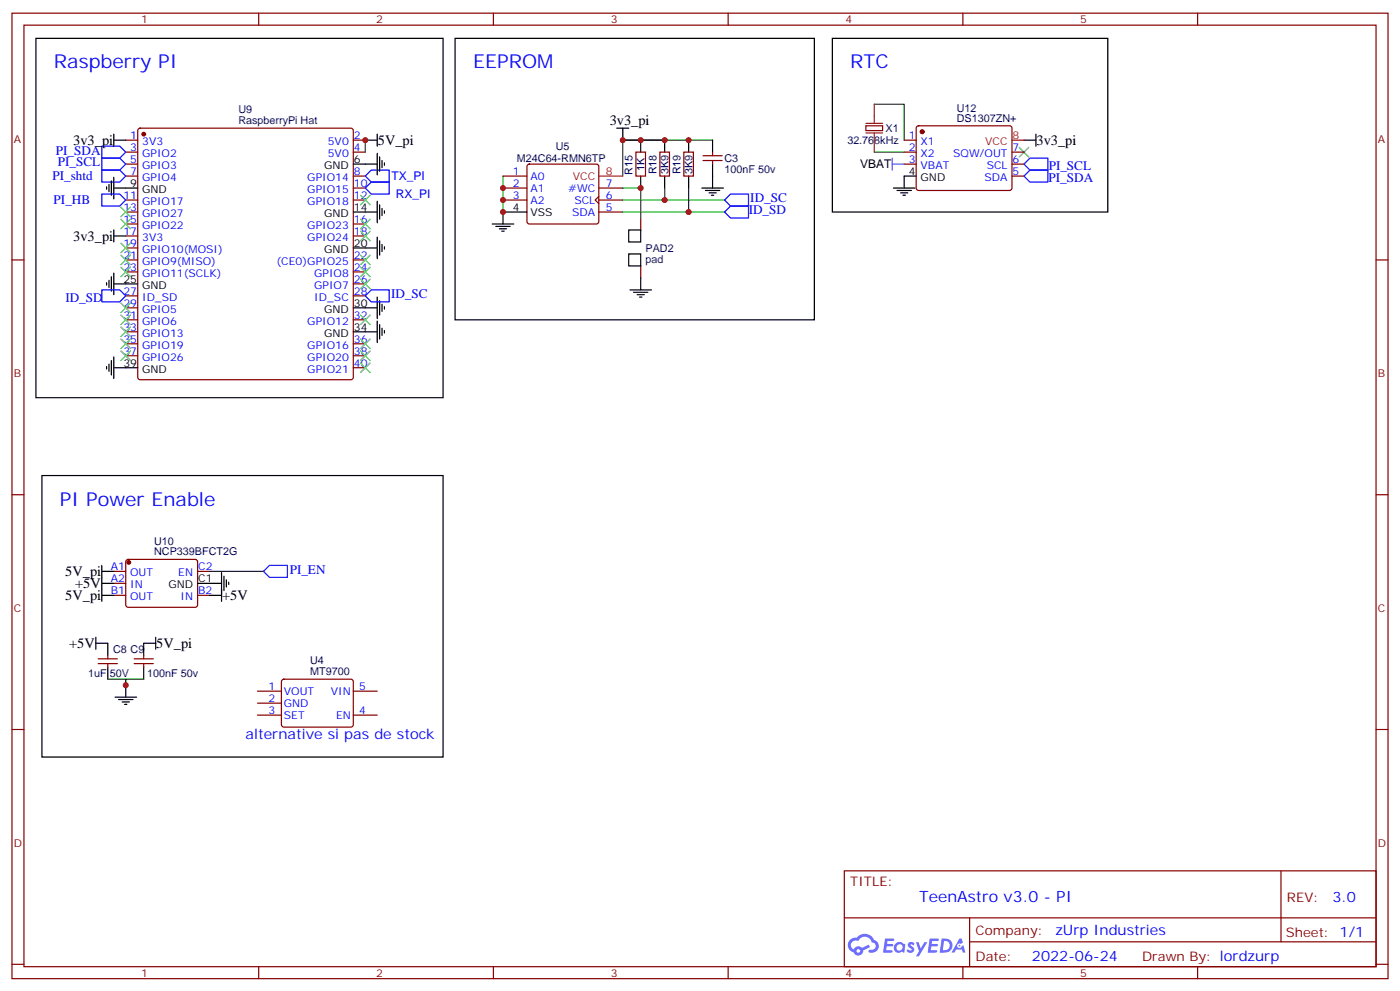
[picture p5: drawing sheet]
<svg xmlns="http://www.w3.org/2000/svg" width="412mm" height="292mm" viewBox="0 0 412 292" stroke-linecap="round" stroke-linejoin="round" font-family="sans-serif">
<g fill="none" stroke="#870000" stroke-width=".35">
<path d="M3.5 3.9h405.4v284.3h-405.4zM7.1 7.4h398.2v277.3h-398.2zM76.2 3.9v3.5M145.3 3.9v3.5M214.5 3.9v3.5M283.6 3.9v3.5M352.8 3.9v3.5M3.5 76.6h3.6M405.3 76.6h3.6M3.5 145.7h3.6M405.3 145.7h3.6M3.5 214.8h3.6"/>
<path d="M405.3 214.8h3.6M248.7 256.5h156.6v28.2h-156.6zM377.3 256.5v20.9M248.7 270.3h156.5M285.6 277.4h119.6M285.6 270.3v14.1M3.5 284h3.6M76.2 284.7v3.5M145.3 284.7v3.5M214.5 284.7v3.5M283.6 284.7v3.5M352.8 284.7v3.5"/>
<path d="M405.3 284h3.6"/>
</g>
<g fill="#5487ff">
<path d="M267.7 277.6a1.22 1.22 0 0 1 1.7 .3l-.4 .6a.47 .47 0 0 0-.3-.4 .47 .47 0 0 0-.5 .2l.1 .2a1.14 1.14 0 0 1 .8 1.8 1.14 1.14 0 0 1-1.9-.1l-.2-.1 .5-.6 .7 .4a.29 .29 0 0 0 .3-.2 .29 .29 0 0 0-.2-.3 1.04 1.04 0 0 1-.6-1.8z"/>
<path d="M260.7 276.4h2.4l.3 .2-.2 .5h-1.8l-.1 .9h1.5l.3 .4-.3 .3h-1.6l-.2 1.1 1.7 .1 .2 .3-.2 .3-2.6 .1z"/>
<path d="M273.8 276.4h2.4l.3 .2-.1 .5h-1.8l-.2 .9h1.6l.3 .4-.4 .3h-1.6l-.1 1.1 1.7 .1 .2 .3-.2 .3h-2.6z"/>
<path d="M282.6 276.4h.7l.3 1.3-.6 .3a.69 .69 0 0 0-1 .2 .69 .69 0 0 0 .4 1 .69 .69 0 0 0 .9-.6l.5-.3 .6 2.2h-.8l-.2-.8h-1.8l-.5 .8h-.8z"/>
<path d="M269.8 277.5h.8l.6 1.8 1.1-1.8h.9l-2.6 4.2h-.8l.9-1.6z"/>
<path d="M277.4 276.4l-.6 4.2h1.3a2.11 2.11 0 0 0 2.5-2.2 2.11 2.11 0 0 0-2.5-2zM278.1 277.1a1.39 1.39 0 0 1 1.7 1.5 1.39 1.39 0 0 1-1.8 1.2h-.3z"/>
<path d="M263.7 278a1.54 1.54 0 0 0-.1 2.2 1.54 1.54 0 0 0 2.2 .1l.6 .3 .3-2.3-.2-.3h-.4a1.49 1.49 0 0 0-2.4 0zM264 279a.94 .94 0 0 1 1.8 0 .94 .94 0 0 1-1.8 0z"/>
<path d="M250.4 276.8a2.18 2.18 0 0 0 1.1 3.7 1.44 1.44 0 0 0 1.6 .9 1.44 1.44 0 0 0 1.2-1.5l2-1-.5-.7-1.9 1a1.47 1.47 0 0 0-2.4 .4 1.39 1.39 0 0 1-.7-1.9 1.39 1.39 0 0 1 2-.5 2.12 2.12 0 0 1 2.2-1.3 2.12 2.12 0 0 1 1.9 1.7 1.14 1.14 0 0 1 1.1 1.4 1.14 1.14 0 0 1-1.7 .7 .43 .43 0 0 0-.5 .4 .43 .43 0 0 0 .4 .5 1.98 1.98 0 0 0 2.5-1.3 1.98 1.98 0 0 0-1.2-2.5 3.1 3.1 0 0 0-5.3-.7l-.9 .1zM252.3 280.1a.55 .55 0 0 1 1.1 0 .55 .55 0 0 1-1.1 0z"/>
<circle cx="282.6" cy="278.5" r=".26"/>
</g>
<path d="M257.5 30.7h8.8v10.6M107.6 41.3v3.5M148.2 51.9v10.5M183.4 55.4h5.3v8.8M195.8 55.4v3.5h-12.4M195.8 58.9h17.6M202.8 55.4v7h-19.4M209.9 41.3h-26.5v10.6M257.5 44.8h8.8M202.8 62.4h10.6M61.7 168.3h15.9M31.7 200h5.3v1.8v-1.8h5.3" fill="none" stroke="#008700" stroke-width=".35"/>
<g fill="none" stroke="#870000" stroke-width=".35">
<path d="M40.8 38l.5-.3h62.1l.5 .3 .2 .5v72.6l-.3 .5-.4 .2h-62.1l-.5-.2-.2-.5v-72.6zM255.1 37h4.9v1.5h-4.9zM270.1 37.2l.5-.2 27.1 .1 .4 .6-.1 18-.6 .4-27.1-.1-.4-.6v-17.7zM37 51.9h3.6M37 58.9h3.6M37 41.3h3.6M37 44.8h3.6M37 48.3h3.6M104.1 51.9h3.5M104.1 58.9h3.5M104.1 55.4h3.5M104.1 41.3h3.5"/>
<path d="M104.1 44.8h3.5M148.2 51.9h7M148.2 58.9h7M148.2 55.4h7M155.5 48.5l.4-.2h19.8l.5 .2 .2 .5v16.3l-.2 .5-.5 .2h-19.8l-.5-.3-.2-.4v-16.3zM176.4 57.9l-1.1 1 1.1 1.1M176.4 58.9h7M176.4 55.4h7M187.3 44.8h2.8v7.1h-2.8zM194.4 44.8h2.8v7.1h-2.8zM201.4 44.8h2.9v7.1h-2.9zM207.1 45.9h5.6"/>
<path d="M207.1 47.3h5.6M209.9 44.8v1.1M209.9 47.3v1M266.3 41.3h3.6M266.3 44.8h3.6M266.3 48.3h3.6M298.1 51.9h3.5M298.1 44.8h3.5M298.1 48.3h3.5M37 62.4h3.6M37 66h3.6M37 69.5h3.6"/>
<path d="M37 73h3.6M37 76.6h3.6M104.1 66h3.5M104.1 69.5h3.5M104.1 76.6h3.5M176.4 62.4h7M188.7 64.2v3.5M188.7 78.3v3.5M37 80.1h3.6M37 87.1h3.6M37 90.7h3.6M37 94.2h3.6"/>
<path d="M37 97.7h3.6M104.1 80.1h3.5M104.1 83.6h3.5M104.1 87.1h3.5M104.1 94.2h3.5M37 101.2h3.6M37 104.8h3.6M104.1 101.2h3.5M104.1 104.8h3.5M104.1 108.3h3.5M33.5 168.3h3.5M33.5 171.8h3.5"/>
<path d="M33.5 175.3h3.5M37.3 165l.4-.3 20.1 .1 .4 .7-.1 12.9-.6 .5-20-.1-.5-.6v-12.7zM58.2 168.3h3.5M58.2 175.3h3.5M28.9 195.4h5.7M28.9 194h5.7M31.7 193v1M31.7 195.4v1.1M39.5 195.4h5.7M39.5 194h5.7M42.3 193v1M42.3 195.4v1.1"/>
<path d="M75.8 203.6h7.1M75.8 207.1h7.1M75.8 210.6h7.1M83.1 200.2l.5-.2 20 .1 .5 .6-.1 13-.6 .4h-20.1l-.4-.7v-12.7zM104.1 203.6h7M104.1 210.6h7"/>
</g>
<g fill="none" stroke="#000" stroke-width=".35">
<path d="M10.6 11.3h119.9v105.8h-119.9zM134.1 11.3h105.8v82.9h-105.8zM245.2 11.3h81.1v51.1h-81.1zM33.5 39.5v3.5M111.1 39.5v3.5M181.7 37.7h3.5M183.4 37.7v3.6M305.2 39.5v3.5M31.4 55v.7M32.1 54.3v2.1M32.8 53.3v4.2M33.5 41.3h3.5"/>
<path d="M33.5 55.4h7.1M33.5 52.2v6.4M104.1 48.3h7M107.6 41.3h3.5M111.1 45.2v6.3M111.1 59.3v6.3M111.8 46.2v4.2M112.5 47.3v2.1M113.2 48v.7M188.7 41.3v3.5M188.7 51.9v3.5M195.8 41.3v3.5"/>
<path d="M195.8 51.9v3.5M202.8 41.3v3.5M202.8 51.9v3.5M206.7 55.4h6.4M207.8 56.1h4.2M208.8 56.8h2.2M209.5 57.5h.8M209.9 41.3v3.5M209.9 48.3v7.1M263.2 55.4h6.3M264.2 56.1h4.3M265.3 56.8h2.1"/>
<path d="M266 57.5h.7M269.9 51.9h-3.6v3.5M301.6 41.3h3.6M33.5 69.5h3.5M33.5 67.7v3.6M104.1 62.4h7M104.1 73h7M111.1 69.9v6.3M111.8 60.3v4.3M111.8 70.9v4.2M112.5 61.4v2.1M112.5 72v2.1"/>
<path d="M113.2 62.1v.7M113.2 72.7v.7M145 66h6.3M146 66.7h4.3M147.1 67.4h2.1M147.8 68.1h.7M155.2 62.4h-7v3.6M185.2 74.8h3.5v3.5h-3.5zM185.2 67.7h3.5v3.6h-3.5zM31.4 83.3v.7M32.1 82.6v2.1M32.8 81.5v4.2"/>
<path d="M33.5 83.6h7.1M33.5 80.4v6.4M104.1 90.7h7M104.1 97.7h7M111.1 87.5v6.3M111.1 94.5v6.4M111.8 88.5v4.3M111.8 95.6v4.2M112.5 89.6v2.1M112.5 96.7v2.1M113.2 90.3v.7M113.2 97.4v.7"/>
<path d="M185.6 85.4h6.3M186.6 86.1h4.3M187.7 86.8h2.1M188.4 87.5h.7M188.7 81.8v3.6M31.4 108v.7M32.1 107.2v2.2M32.8 106.2v4.2M33.5 108.3h7.1M33.5 105.1v6.4M12.3 140.1h118.2v82.9h-118.2zM30 171.8h3.5"/>
<path d="M30 166.5v10.6M30 168.3h3.5M30 175.3h3.5M58.2 171.8h7.1M61.7 175.3h3.6M65.3 168.6v8.5M66 169.7v4.2M66.7 170.7v2.2M67.4 171.4v.8M28.2 189.4h3.5v3.6M28.2 187.7v3.5M31.7 196.5v3.5"/>
<path d="M42.3 196.5v3.5M45.9 189.4h-3.6v3.6M45.9 187.7v3.5M33.9 205.3h6.3M34.9 206h4.3M36 206.7h2.1M36.7 207.4h.7M37 201.8v3.5"/>
</g>
<path d="M176.4 51.9h7M298.1 41.3h3.5" fill="none" stroke="#f00" stroke-width=".35"/>
<g fill="none" stroke="#3c3" stroke-width=".35">
<path d="M106.2 57.5l2.8 2.8M109 57.5l-2.8 2.8M300.2 43.4l2.8 2.8M303 43.4l-2.8 2.8M35.6 78.7l2.9 2.8M35.6 75.1l2.9 2.9M35.6 71.6l2.9 2.8M35.6 64.6l2.9 2.8M35.6 61l2.9 2.9M38.5 78.7l-2.9 2.8M38.5 75.1l-2.9 2.9M38.5 71.6l-2.9 2.8"/>
<path d="M38.5 64.6l-2.9 2.8M38.5 61l-2.9 2.9M106.2 64.6l2.8 2.8M106.2 68.1l2.8 2.8M106.2 75.1l2.8 2.9M106.2 78.7l2.8 2.8M109 64.6l-2.8 2.8M109 68.1l-2.8 2.8M109 75.1l-2.8 2.9M109 78.7l-2.8 2.8M35.6 99.8l2.9 2.9M35.6 96.3l2.9 2.8"/>
<path d="M35.6 92.8l2.9 2.8M35.6 89.3l2.9 2.8M38.5 99.8l-2.9 2.9M38.5 96.3l-2.9 2.8M38.5 92.8l-2.9 2.8M38.5 89.3l-2.9 2.8M106.2 82.2l2.8 2.8M106.2 92.8l2.8 2.8M106.2 99.8l2.8 2.9M109 82.2l-2.8 2.8M109 92.8l-2.8 2.8M109 99.8l-2.8 2.9"/>
<path d="M35.6 103.4l2.9 2.8M38.5 103.4l-2.9 2.8M106.2 103.4l2.8 2.8M106.2 106.9l2.8 2.8M109 103.4l-2.8 2.8M109 106.9l-2.8 2.8"/>
</g>
<g fill="none" stroke="#00f" stroke-width=".35">
<path d="M30 43h5.3l1.7 1.8-1.7 1.8h-5.3zM30 46.6h5.3l1.7 1.7-1.7 1.8h-5.3zM30 50.1h5.3l1.7 1.8-1.7 1.7h-5.3zM30 57.2h5.3l1.7 1.7-1.7 1.8h-5.3zM107.6 55.4l1.8-1.8h5.3v3.6h-5.3zM107.6 51.9l1.8-1.8h5.3v3.5h-5.3zM213.4 58.9l1.8-1.7h5.3v3.5h-5.3zM303.4 50.1h5.3v3.5h-5.3l-1.8-1.7zM303.4 46.6h5.3v3.5h-5.3l-1.8-1.8zM213.4 62.4l1.8-1.7h5.3v3.5h-5.3zM30 85.4h5.3l1.7 1.7-1.7 1.8h-5.3zM107.6 87.1l1.8-1.7h5.3v3.5h-5.3z"/>
<path d="M77.6 168.3l1.8-1.8h5.3v3.5h-5.3z"/>
</g>
<path d="M262.8 48.3h3.5M262.8 46.6v3.5" fill="none" stroke="#90f" stroke-width=".35"/>
<g fill="#870000" stroke="#870000" stroke-width=".35">
<circle cx="271.6" cy="38.8" r=".53"/>
<circle cx="42.3" cy="39.5" r=".53"/>
<circle cx="37.9" cy="165.6" r=".53"/>
</g>
<path d="M255.1 39.2h4.9M255.1 36.3h4.9M257.5 30.7v5.6M257.5 39.2v5.6" fill="none" stroke="#8c2424" stroke-width=".35"/>
<g fill="#c00">
<circle cx="148.2" cy="55.4" r=".88"/>
<circle cx="148.2" cy="58.9" r=".88"/>
<circle cx="148.2" cy="62.4" r=".88"/>
<circle cx="202.8" cy="62.4" r=".88"/>
<circle cx="195.8" cy="58.9" r=".88"/>
<circle cx="183.4" cy="41.3" r=".88"/>
<circle cx="202.8" cy="41.3" r=".88"/>
<circle cx="195.8" cy="41.3" r=".88"/>
<circle cx="107.6" cy="41.3" r=".88"/>
<circle cx="188.7" cy="55.4" r=".88"/>
<circle cx="188.7" cy="41.3" r=".88"/>
<circle cx="37" cy="201.8" r=".88"/>
</g>
<g font-size="5.6" fill="#00f">
<text x="15.9" y="20.1">Raspberry PI</text>
<text x="139.3" y="20.1">EEPROM</text>
<text x="250.5" y="20.1">RTC</text>
<text x="17.6" y="148.9">PI Power Enable</text>
</g>
<text font-size="4.6" fill="#00f" x="270.8" y="265.5">TeenAstro v3.0 - PI</text>
<g font-size="4.2">
<text x="179.6" y="36.7">3v3_pi</text>
<text x="21.6" y="42.7">3v3_pi</text>
<text x="111.3" y="42.7">5V_pi</text>
<text x="305.3" y="42.7">3v3_pi</text>
<text x="21.6" y="70.9">3v3_pi</text>
<text x="19.2" y="169.7">5V_pi</text>
<text x="22.1" y="173.2">+5V</text>
<text x="19.2" y="176.8">5V_pi</text>
<text x="65.4" y="176.8">+5V</text>
<text x="20.4" y="190.9">+5V</text>
<text x="46" y="190.9">5V_pi</text>
</g>
<g font-size="4.2" fill="#00f">
<text x="72.3" y="217.7">alternative si pas de stock</text>
<text x="392.5" y="265.7">3.0</text>
<text x="310.9" y="275.3">zUrp Industries</text>
<text x="304" y="283.1">2022-06-24</text>
</g>
<g font-size="3.9" fill="#00f">
<text x="16.5" y="45.5">PI_SDA</text>
<text x="15.5" y="53.1">PI_shtd</text>
<text x="17" y="49">PI_SCL</text>
<text x="308.9" y="53.6">PI_SDA</text>
<text x="308.9" y="50.1">PI_SCL</text>
<text x="221" y="59.6">ID_SC</text>
<text x="15.8" y="60.1">PI_HB</text>
<text x="220.6" y="63.1">ID_SD</text>
<text x="19.3" y="89">ID_SD</text>
<text x="115.2" y="87.8">ID_SC</text>
<text x="85.3" y="169.1">PI_EN</text>
</g>
<g font-size="3.9" fill="#800">
<text x="250.5" y="261.1">TITLE:</text>
<text x="379.1" y="265.7">REV:</text>
<text x="287.4" y="275.3">Company:</text>
<text x="378.7" y="275.9">Sheet: 1/1</text>
<text x="287.4" y="282.9">Date:</text>
<text x="336.4" y="283">Drawn By: lordzurp</text>
</g>
<g font-size="3.5" fill="#00f">
<text x="115.3" y="53.1">TX_PI</text>
<text x="116.6" y="58.3">RX_PI</text>
</g>
<text font-size="3.5" x="253.4" y="49.6">VBAT</text>
<g font-size="3.2" fill="#800">
<text x="41.6" y="6.9">1</text>
<text x="110.8" y="6.9">2</text>
<text x="179.9" y="6.9">3</text>
<text x="249.1" y="6.9">4</text>
<text x="318.2" y="6.9">5</text>
<text x="4.1" y="42">A</text>
<text x="405.9" y="42">A</text>
<text x="4.1" y="111.1">B</text>
<text x="405.9" y="111.1">B</text>
<text x="4.1" y="180.3">C</text>
<text x="405.9" y="180.3">C</text>
<text x="4.1" y="249.4">D</text>
<text x="405.9" y="249.4">D</text>
<text x="41.6" y="287.7">1</text>
<text x="110.8" y="287.7">2</text>
<text x="179.9" y="287.7">3</text>
<text x="249.1" y="287.7">4</text>
<text x="318.2" y="287.7">5</text>
</g>
<g font-size="3.2" fill="#000080">
<text x="70.2" y="33.4">U9</text>
<text x="281.9" y="36">DS1307ZN+</text>
<text x="281.9" y="33">U12</text>
<text x="70.2" y="36.6">RaspberryPi Hat</text>
<text x="260.9" y="38.9">X1</text>
<text x="152.3" y="47.7">M24C64-RMN6TP</text>
<text x="163.7" y="44.1">U5</text>
<text x="213.4" y="47.7">C3</text>
<text x="249.6" y="42.4">32.768kHz</text>
<text x="186.4" y="51.4" transform="rotate(-90 186.4 51.4)">R15</text>
<text x="189.9" y="50.4" transform="rotate(-90 189.9 50.4)">1K</text>
<text x="193.4" y="51.3" transform="rotate(-90 193.4 51.3)">R18</text>
<text x="196.9" y="51.3" transform="rotate(-90 196.9 51.3)">3K9</text>
<text x="200.5" y="51.3" transform="rotate(-90 200.5 51.3)">R19</text>
<text x="204" y="51.3" transform="rotate(-90 204 51.3)">3K9</text>
<text x="213.4" y="50.9">100nF 50v</text>
<text x="190.1" y="77.3">pad</text>
<text x="190.1" y="74.2">PAD2</text>
<text x="45.4" y="160.4">U10</text>
<text x="45.4" y="163.6">NCP339BFCT2G</text>
<text x="33.3" y="192.3">C8 C9</text>
<text x="91.4" y="195.7">U4</text>
<text x="26" y="199.4">1uF 50V</text>
<text x="43.4" y="199.4">100nF 50v</text>
<text x="91.4" y="198.8">MT9700</text>
</g>
<g font-size="3.2" fill="#00f">
<text x="38.4" y="40.9">1</text>
<text x="104.2" y="40.9">2</text>
<text x="267.7" y="40.9">1</text>
<text x="38.4" y="44.5">3</text>
<text x="38.4" y="48">5</text>
<text x="41.9" y="42.7">3V3</text>
<text x="41.9" y="46.2">GPIO2</text>
<text x="96.6" y="42.7">5V0</text>
<text x="96.6" y="46.2">5V0</text>
<text x="104.2" y="44.5">4</text>
<text x="267.7" y="44.5">2</text>
<text x="267.7" y="48">3</text>
<text x="271.2" y="42.7">X1</text>
<text x="271.2" y="46.2">X2</text>
<text x="280.8" y="46.2">SQW/OUT</text>
<text x="298.3" y="48">6</text>
<text x="298.3" y="44.5">7</text>
<text x="38.4" y="51.5">7</text>
<text x="41.9" y="49.7">GPIO3</text>
<text x="41.9" y="53.3">GPIO4</text>
<text x="90.5" y="53.3">GPIO14</text>
<text x="104.2" y="51.5">8</text>
<text x="151.1" y="51.5">1</text>
<text x="156.3" y="52.9">A0</text>
<text x="271.2" y="49.7">VBAT</text>
<text x="290" y="53.3">SDA</text>
<text x="290.6" y="49.7">SCL</text>
<text x="298.3" y="51.5">5</text>
<text x="36.4" y="58.6">11</text>
<text x="90.5" y="56.8">GPIO15</text>
<text x="104.2" y="55">10</text>
<text x="104.2" y="58.6">12</text>
<text x="151.1" y="58.6">3</text>
<text x="151.1" y="55">2</text>
<text x="156.3" y="60">A2</text>
<text x="156.3" y="56.4">A1</text>
<text x="167.4" y="56.4">#WC</text>
<text x="169.2" y="60">SCL</text>
<text x="178.5" y="55">7</text>
<text x="178.5" y="58.6">6</text>
<text x="36.4" y="62.1">13</text>
<text x="36.4" y="65.6">15</text>
<text x="41.9" y="60.3">GPIO17</text>
<text x="41.9" y="63.9">GPIO27</text>
<text x="90.5" y="60.3">GPIO18</text>
<text x="104.2" y="65.6">16</text>
<text x="168.6" y="63.5">SDA</text>
<text x="178.5" y="62.1">5</text>
<text x="36.4" y="69.1">17</text>
<text x="41.9" y="67.4">GPIO22</text>
<text x="41.9" y="70.9">3V3</text>
<text x="90.5" y="67.4">GPIO23</text>
<text x="90.5" y="70.9">GPIO24</text>
<text x="104.2" y="69.1">18</text>
<text x="36.4" y="72.7">19</text>
<text x="36.4" y="76.2">21</text>
<text x="41.9" y="74.4">GPIO10(MOSI)</text>
<text x="41.9" y="78">GPIO9(MISO)</text>
<text x="81.4" y="78">(CE0)GPIO25</text>
<text x="104.2" y="76.2">22</text>
<text x="36.4" y="79.7">23</text>
<text x="41.9" y="81.5">GPIO11(SCLK)</text>
<text x="92.5" y="81.5">GPIO8</text>
<text x="104.2" y="79.7">24</text>
<text x="104.2" y="83.3">26</text>
<text x="36.4" y="86.8">27</text>
<text x="41.9" y="88.5">ID_SD</text>
<text x="92.5" y="85">GPIO7</text>
<text x="92.6" y="88.5">ID_SC</text>
<text x="104.2" y="86.8">28</text>
<text x="36.4" y="90.3">29</text>
<text x="36.4" y="93.8">31</text>
<text x="41.9" y="92.1">GPIO5</text>
<text x="41.9" y="95.6">GPIO6</text>
<text x="90.5" y="95.6">GPIO12</text>
<text x="104.2" y="93.8">32</text>
<text x="36.4" y="97.4">33</text>
<text x="36.4" y="100.9">35</text>
<text x="41.9" y="99.1">GPIO13</text>
<text x="104.2" y="100.9">36</text>
<text x="36.4" y="104.4">37</text>
<text x="41.9" y="102.7">GPIO19</text>
<text x="41.9" y="106.2">GPIO26</text>
<text x="90.5" y="102.7">GPIO16</text>
<text x="90.5" y="106.2">GPIO20</text>
<text x="104.2" y="104.4">38</text>
<text x="104.2" y="108">40</text>
<text x="90.5" y="109.7">GPIO21</text>
<text x="32.7" y="167.9">A1</text>
<text x="58.4" y="167.9">C2</text>
<text x="32.7" y="171.4">A2</text>
<text x="38.3" y="169.7">OUT</text>
<text x="38.3" y="173.2">IN</text>
<text x="52.5" y="169.7">EN</text>
<text x="32.7" y="175">B1</text>
<text x="38.3" y="176.7">OUT</text>
<text x="53.2" y="176.7">IN</text>
<text x="58.4" y="175">B2</text>
<text x="79.1" y="203.2">1</text>
<text x="105.8" y="203.2">5</text>
<text x="79.1" y="206.7">2</text>
<text x="83.6" y="204.6">VOUT</text>
<text x="83.6" y="208.1">GND</text>
<text x="97.5" y="204.6">VIN</text>
<text x="79.1" y="210.3">3</text>
<text x="83.6" y="211.7">SET</text>
<text x="99" y="211.7">EN</text>
<text x="105.8" y="210.3">4</text>
</g>
<g font-size="3.2" fill="#f00">
<text x="298.3" y="40.9">8</text>
<text x="290.2" y="42.7">VCC</text>
<text x="168.7" y="52.9">VCC</text>
<text x="178.5" y="51.5">8</text>
</g>
<g font-size="3.2">
<text x="104.2" y="48">6</text>
<text x="95.5" y="49.7">GND</text>
<text x="267.7" y="51.5">4</text>
<text x="271.2" y="53.3">GND</text>
<text x="38.4" y="55">9</text>
<text x="41.9" y="56.8">GND</text>
<text x="95.5" y="63.9">GND</text>
<text x="104.2" y="62.1">14</text>
<text x="151.1" y="62.1">4</text>
<text x="156.3" y="63.5">VSS</text>
<text x="95.5" y="74.4">GND</text>
<text x="104.2" y="72.7">20</text>
<text x="36.4" y="83.3">25</text>
<text x="41.9" y="85">GND</text>
<text x="95.5" y="92.1">GND</text>
<text x="104.2" y="90.3">30</text>
<text x="95.5" y="99.1">GND</text>
<text x="104.2" y="97.4">34</text>
<text x="36.4" y="108">39</text>
<text x="41.9" y="109.7">GND</text>
<text x="49.6" y="173.2">GND</text>
<text x="58.4" y="171.4">C1</text>
</g>
</svg>
